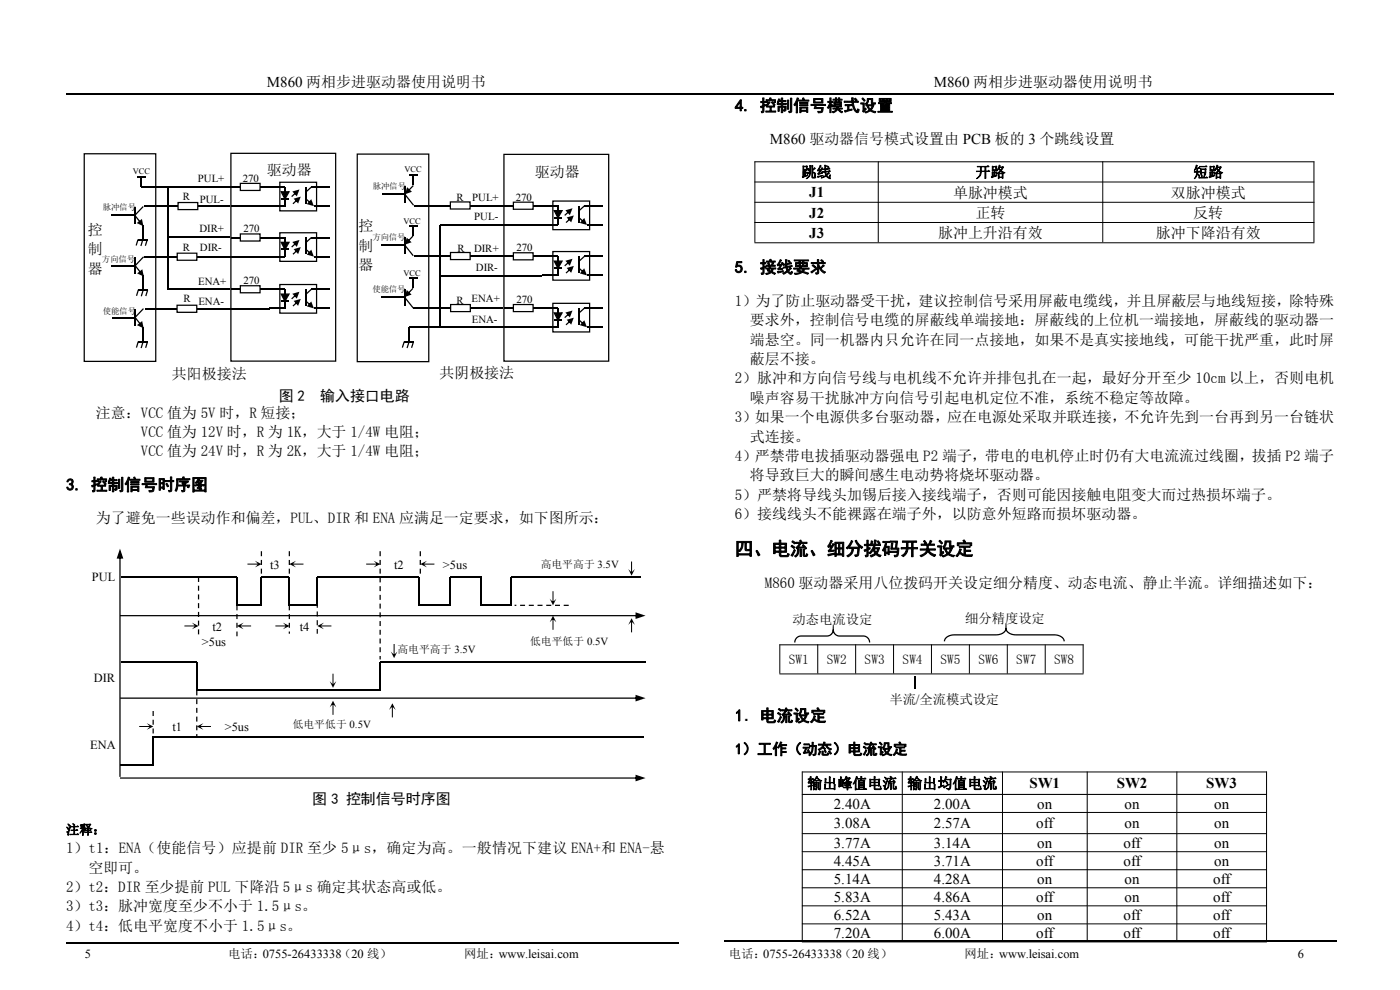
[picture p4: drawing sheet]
<svg xmlns="http://www.w3.org/2000/svg" width="297mm" height="210mm" viewBox="0 0 297 210" stroke-linecap="round" stroke-linejoin="round" font-family="sans-serif">
<path d="M14 19.9h269" fill="none" stroke="#000" stroke-width=".25"/>
<path d="M25.8 122.4h24.5v6h5.2v-6h5.9v6h5.9v-6h21.5v6h6.7v-6h6.6v6h6.3v-6h27.4M25.8 140.4h16v6.1h38.8v-6.1h56.3M136.6 156.3h-104.1v6h-7M194 143.4v2.8M14 200h130M153.7 199.7h130" fill="none" stroke="#000" stroke-width=".26"/>
<g fill="none" stroke="#000" stroke-width=".21">
<path d="M160.1 34.3h118.7M160.1 38.6h118.7M160.1 34.2v17.2M186.3 34.2v17.2M233.9 34.2v17.2M278.7 34.2v17.2M160.1 42.9h118.7M160.1 47.2h118.7M160.1 51.5h118.7M165.4 136.8h64.5M165.4 136.7v6.2M173.5 136.7v6.2"/>
<path d="M181.5 136.7v6.2M189.6 136.7v6.2M197.6 136.7v6.2M205.7 136.7v6.2M213.7 136.7v6.2M221.7 136.7v6.2M229.8 136.7v6.2M165.4 143h64.5M170.1 163.8h98.7M170.1 168.5h98.7M170.1 172.3h98.7M170.1 176.8h98.7"/>
<path d="M170.2 163.7v36M191.4 163.7v36M212.7 163.7v36M230.6 163.7v36M249.7 163.7v36M268.7 163.7v36M170.1 180.7h98.7M170.1 184.5h98.7M170.1 188.3h98.7M170.1 192.2h98.7M170.1 196h98.7M170.1 199.8h98.7"/>
</g>
<g fill="#000">
<path d="M168.9 135.2l1-.4 5.9-.1 .5-.3 .2-.4 .2-1.5h.1l.2 1.6 .7 .6 5.5 .1a1.48 1.48 0 0 1 1.4 1.5h-.2l-.3-.8-.7-.4h-5.3a1.48 1.48 0 0 1-1.5-1.5h.3a1.48 1.48 0 0 1-1.5 1.5h-5.7l-.7 .4-.3 .8h-.2l.1-.6zM200.6 135.2l.8-.5 .9-.2h9.6l.7-.3 .5-.4 .2-1.6h.2l.2 1.6 .5 .4 .7 .3h8.7a1.94 1.94 0 0 1 2.3 1.5l-.3 .1-.1-.5-.4-.4-1.1-.4h-8.5a1.94 1.94 0 0 1-2.2-1.5h.2a1.89 1.89 0 0 1-2.2 1.5h-9.2l-1 .4-.5 .4-.1 .5-.3-.1z"/>
<path d="M25.5 116.4l-.8 2.1h1.5zM25.3 117.4v47.4h.3v-47.4z"/>
<path d="M54.1 119l.7 .7-.7 .7 1.4-.7zM52.5 119.6v.2h2.3v-.2z"/>
<path d="M55.3 116.9v1.1h.3v-1.1zM55.3 118.8v1h.3v-1zM55.3 120.6v1.1h.3v-1.1z"/>
<path d="M61.3 116.9v1.1h.2v-1.1zM61.3 118.8v1h.2v-1zM61.3 120.6v1.1h.2v-1.1z"/>
<path d="M79.3 119l.7 .7-.7 .7 1.4-.7zM77.7 119.6v.2h2.3v-.2z"/>
<path d="M80.5 116.9v1.1h.3v-1.1zM80.5 118.8v1h.3v-1zM80.5 120.6v1.1h.3v-1.1zM80.5 122.5v1h.3v-1zM80.5 124.3v1.1h.3v-1.1zM80.5 126.2v1h.3v-1zM80.5 128v1.1h.3v-1.1zM80.5 129.9v1.1h.3v-1.1zM80.5 131.7v1.1h.3v-1.1zM80.5 133.6v1.1h.3v-1.1zM80.5 135.4v1.1h.3v-1.1zM80.5 137.3v1.1h.3v-1.1zM80.5 139.2v.7h.3v-.7z"/>
<path d="M89 116.9v1.1h.3v-1.1zM89 118.8v1h.3v-1zM89 120.6v1.1h.3v-1.1z"/>
<path d="M40.7 132.1l.7 .7-.7 .7 1.4-.7zM39.1 132.7v.2h2.3v-.2z"/>
<path d="M42 122.4h.3v1.1h-.3zM42 124.2h.3v1.1h-.3zM42 126.1h.3v1.1h-.3zM42 128h.3v1h-.3zM42 129.8h.3v1.1h-.3zM42 131.7h.3v1h-.3zM42 133.5h.3v1.1h-.3z"/>
<path d="M50.1 128.4v1.1h.3v-1.1zM50.1 130.3v1h.3v-1zM50.1 132.1v1.1h.3v-1.1zM50.1 134v1h.3v-1z"/>
<path d="M50.3 132.8l1.4 .7-.7-.7 .7-.7zM51 132.7v.2h2.3v-.2z"/>
<path d="M60 132.1l.7 .7-.7 .7 1.4-.7zM58.4 132.7v.2h2.3v-.2z"/>
<path d="M61.3 128.4v1.1h.2v-1.1zM61.3 130.3v1h.2v-1zM61.3 132.1v1.1h.2v-1.1zM61.3 134v.4h.2v-.4z"/>
<path d="M61.4 119.7l1.4 .7-.7-.7 .7-.7zM62.1 119.6v.2h2.3v-.2z"/>
<path d="M67.2 127.9v1h.2v-1zM67.2 129.7v1.1h.2v-1.1zM67.2 131.6v1h.2v-1zM67.2 133.4v1h.2v-1z"/>
<path d="M67.3 132.8l1.4 .7-.7-.7 .7-.7zM68 132.7v.2h2.3v-.2z"/>
<path d="M82.9 138.2l.7 1.4 .7-1.4-.7 .7zM83.5 136.6v2.3h.2v-2.3z"/>
<path d="M89.2 119.7l1.4 .7-.7-.7 .7-.7zM89.9 119.6v.2h2.3v-.2z"/>
<path d="M117.3 130.6l-.7 1.4 .7-.7 .7 .7zM117.2 131.3v2.3h.2v-2.3z"/>
<path d="M116.6 127l.7 1.4 .7-1.4-.7 .7zM117.2 125.4v2.3h.2v-2.3z"/>
<path d="M119.6 128.3v.2h1v-.2zM117.7 128.3v.2h1.1v-.2zM115.9 128.3v.2h1v-.2zM114 128.3v.2h1.1v-.2zM112.2 128.3v.2h1v-.2zM110.3 128.3v.2h1.1v-.2zM109.2 128.3v.2h.3v-.2z"/>
<path d="M134 131.1l-.7 1.5 .7-.7 .7 .7zM133.9 131.9v2.2h.2v-2.2z"/>
<path d="M133.3 120.7l.7 1.4 .7-1.4-.7 .7zM133.9 119.1v2.3h.2v-2.3z"/>
<path d="M134.8 129.9l2.1 .7-2.1 .7zM25.5 130.5h110.4v.2h-110.4z"/>
<path d="M31.1 153.4l.7 .7-.7 .7 1.4-.7zM29.5 154v.2h2.3v-.2z"/>
<path d="M32.4 150.8v1.1h.2v-1.1zM32.4 152.7v1h.2v-1zM32.4 154.5v1.1h.2v-1.1z"/>
<path d="M41.6 146.5v1h.3v-1zM41.6 148.3v1.1h.3v-1.1zM41.6 150.2v1h.3v-1zM41.6 152v1.1h.3v-1.1zM41.6 153.9v1h.3v-1zM41.6 155.7v.6h.3v-.6z"/>
<path d="M41.8 154.1l1.4 .7-.7-.7 .7-.7zM42.5 154v.2h2.2v-.2z"/>
<path d="M70.6 148.6l-.7 1.5 .7-.8 .7 .8zM70.5 149.3v2.3h.2v-2.3z"/>
<path d="M69.9 144.5l.7 1.4 .7-1.4-.7 .7zM70.5 142.9v2.3h.2v-2.3z"/>
<path d="M83.2 149.2l-.7 1.4 .7-.7 .7 .7zM83.1 149.9v2.3h.2v-2.3z"/>
<path d="M134.8 147.4l2.1 .7-2.1 .7zM25.5 148h110.4v.2h-110.4z"/>
<path d="M134.8 164.3l2.1 .7-2.1 .8zM25.5 164.9h110.4v.3h-110.4z"/>
</g>
<path d="M17.9 32.6h15.1v44.1h-15.1z" fill-rule="evenodd" fill="#fff"/>
<path d="M17.9 32.7l.1-.1v44.1l-.1-.2h15.1l-.1 .2v-44.1l.1 .1zM17.7 32.5h15.5v44.3h-15.5z" fill="#000"/>
<path d="M49 32.5h22.2v44.1h-22.2z" fill-rule="evenodd" fill="#fff"/>
<g fill="#000">
<path d="M59.6 42.1h1.7v.2h-1.7zM59.6 52.8h1.7v.3h-1.7zM64.8 40.6l1.2-1 .1 .2-1.1 1zM64.8 51.3l1.2-1 .1 .2-1.1 1zM59.6 63.8h1.7v.2h-1.7zM64.8 62.3l1.2-1 .1 .2-1.1 1z"/>
<path d="M59.4 38.8l.1-.1v6l-.1-.1h7.8l-.2 .1v-6l.2 .1zM59.2 38.5h8.1v6.4h-8.1z"/>
<path d="M59.4 49.5l.1-.1v6l-.1-.1h7.8l-.2 .1v-6l.2 .1zM59.2 49.2h8.1v6.4h-8.1z"/>
<path d="M59.8 40.6l.8 1.6-.3-.1 .9-1.5 .1 .2h-1.6zM59.4 40.6h2.1l-1.1 1.9z"/>
<path d="M59.8 51.3l.8 1.6h-.3l.9-1.6 .1 .2h-1.6zM59.4 51.3h2.1l-1.1 1.9z"/>
<path d="M62 40.6l1 1.1 .5-1.5zM61.8 41.6l.2 .2 1.1-1-.2-.2z"/>
<path d="M62 51.3l1 1.1 .5-1.5zM61.8 52.3l.2 .2 1.1-1-.2-.2z"/>
<path d="M62.3 42.1l.9 1.1 .6-1.5zM62.1 43.1l.1 .2 1.2-1-.2-.2z"/>
<path d="M62.3 52.9l.9 1 .6-1.5zM62.1 53.8l.1 .2 1.2-1-.2-.2z"/>
<path d="M66 42.3l.6 1.4-1.5-.4zM65 42.1l1.2 1.1-.2 .2-1.2-1.1z"/>
<path d="M66 53l.6 1.4-1.5-.4zM65 52.8l1.2 1.1-.2 .2-1.2-1.1z"/>
<path d="M49 32.7l.1-.2v44.1l-.1-.1h22.2l-.1 .1v-44.1l.1 .2zM48.9 32.4h22.4v44.3h-22.4z"/>
<path d="M59.4 60.5l.1-.1v6l-.1-.1h7.8l-.2 .1v-6l.2 .1zM59.2 60.2h8.1v6.4h-8.1z"/>
<path d="M59.8 62.3l.8 1.5h-.3l.9-1.5 .1 .2h-1.6zM59.4 62.3h2.1l-1.1 1.9z"/>
<path d="M62 62.3l1 1.1 .5-1.5zM61.8 63.3l.2 .2 1.1-1-.2-.2z"/>
<path d="M62.3 63.8l.9 1.1 .6-1.5zM62.1 64.8l.1 .2 1.2-1-.2-.2z"/>
<path d="M66 64l.6 1.4-1.5-.4zM65 63.8l1.2 1-.2 .2-1.2-1z"/>
</g>
<g fill="none" stroke="#000" stroke-width=".26">
<path d="M35.1 39.6h13.8M57.1 39.7h3.4v4M66.1 39.7h3.9M57.1 50.4h3.4v4M57.1 43.7h3.4M57.1 54.4h3.4M66.1 50.4h3.9M66.6 43.7h3.3M66.6 54.4h3.3M57.1 61.4h3.4v4M57.1 65.4h3.4M66.1 61.4h3.9"/>
<path d="M66.6 65.4h3.3"/>
</g>
<path d="M59.6 40.7h1.7l-.8 1.5zM59.6 51.4h1.7l-.8 1.5zM59.6 62.4h1.7l-.8 1.5z" fill="#000"/>
<path d="M64.9 39.7v3.5M64.9 50.4v3.5M64.9 61.4v3.5" fill="none" stroke="#000" stroke-width=".35"/>
<path d="M51 38.9h4.2v1.5h-4.2z" fill-rule="evenodd" fill="#fff"/>
<g fill="#000">
<path d="M49 39.5h1.9v.3h-1.9zM55.2 39.5h1.9v.3h-1.9z"/>
<path d="M51 39l.1-.1v1.5l-.1-.1h4.2l-.2 .1v-1.5l.2 .1zM50.9 38.8h4.4v1.7h-4.4z"/>
</g>
<path d="M51 49.6h4.2v1.5h-4.2z" fill-rule="evenodd" fill="#fff"/>
<g fill="#000">
<path d="M49 50.3h1.9v.2h-1.9zM55.2 50.3h1.9v.2h-1.9z"/>
<path d="M51 49.8l.1-.2v1.5l-.1-.1h4.2l-.2 .1v-1.5l.2 .2zM50.9 49.5h4.4v1.8h-4.4z"/>
</g>
<path d="M51 60.6h4.2v1.5h-4.2z" fill-rule="evenodd" fill="#fff"/>
<g fill="#000">
<path d="M29.1 37.5h1.7v.3h-1.7zM29.8 37.7h.3v1.9h-.3zM30.3 43.7l.2 .2-1.8 1.9-.2-.2zM30.4 54.4l.1 .2-1.7 1.8-.2-.2zM29.2 50.8h.2l-.4 1.3-.2-.1zM30.2 50.9h.2l-.4 1.3-.2-.1zM31.1 50.8l.3 .1-.4 1.3-.3-.1zM30.3 65.4l.2 .2-1.7 1.8-.2-.2zM29.2 72.4l.3 .1-.4 1.3-.3-.1zM29.2 61.4l.3 .1-.4 1.3-.3-.1zM30.2 72.5l.3 .1-.4 1.3-.3-.1zM30.2 61.5l.3 .1-.4 1.3-.3-.1z"/>
<path d="M31.2 72.5l.2 .1-.4 1.2-.2-.1zM31.2 61.5l.2 .1-.3 1.2h-.3zM49 61.2h1.9v.3h-1.9zM55.2 61.2h1.9v.3h-1.9z"/>
<path d="M29 47.3l1.1-.9 .3 1.6zM28.5 45.7l.2-.1 1.4 1.8-.2 .1z"/>
<path d="M29.1 58l1.1-.9 .3 1.6zM28.6 56.4l.2-.1 1.4 1.7-.2 .2z"/>
<path d="M29.1 69l1.1-.9 .3 1.5zM28.5 67.4l.2-.2 1.4 1.8-.2 .2z"/>
<path d="M51 60.7l.1-.1v1.5l-.1-.1h4.2l-.2 .1v-1.5l.2 .1zM50.9 60.5h4.4v1.7h-4.4z"/>
</g>
<g fill="none" stroke="#000" stroke-width=".26">
<path d="M29.9 39.6h5.7M35.6 39.8v21.6M23.7 45.6h4.8M23.7 56.5h4.9M29.3 50.8h2M30.3 47.8v2.9M30.4 58.5v2.8M35.5 50.4h13.4M48.9 54.5h8.2M49 43.7h8.1M23.8 67.5h4.9M29.3 72.5h2.1"/>
<path d="M29.4 61.5h2M30.4 69.5v2.8M35.7 61.3h13.1M49 65.5h8.1"/>
</g>
<path d="M28.6 43.9v3.6M28.7 54.6v3.5M28.7 65.6v3.5" fill="none" stroke="#000" stroke-width=".35"/>
<path d="M75.8 32.7h15.2v44h-15.2z" fill-rule="evenodd" fill="#fff"/>
<path d="M75.9 32.7v44l-.1-.1h15.2l-.2 .1v-44l.2 .1h-15.2zM75.7 32.6h15.4v44.2h-15.4z" fill="#000"/>
<path d="M106.9 32.7h22.2v43.9h-22.2z" fill-rule="evenodd" fill="#fff"/>
<g fill="#000">
<path d="M117.6 46.1h1.6v.2h-1.6zM117.6 56.8h1.6v.2h-1.6zM122.8 44.6l1.1-1 .2 .2-1.1 1zM122.8 55.3l1.1-1 .2 .2-1.1 1zM117.6 67.8h1.6v.2h-1.6zM122.8 66.3l1.1-1 .2 .2-1.1 1z"/>
<path d="M117.3 42.8l.1-.1v6l-.1-.1h7.8l-.1 .1v-6l.1 .1zM117.2 42.5h8v6.4h-8z"/>
<path d="M117.3 53.5l.1-.1v6l-.1-.1h7.8l-.1 .1v-6l.1 .1zM117.2 53.2h8v6.4h-8z"/>
<path d="M117.7 44.6l.8 1.5h-.2l.8-1.5 .1 .2h-1.6zM117.4 44.6h2.1l-1.1 1.9z"/>
<path d="M117.7 55.3l.8 1.6-.2-.1 .8-1.5 .1 .2h-1.6zM117.4 55.3h2.1l-1.1 1.9z"/>
<path d="M119.9 44.6l1 1.1 .6-1.5zM119.7 45.6l.2 .2 1.1-1-.2-.2z"/>
<path d="M119.9 55.3l1 1.1 .6-1.5zM119.7 56.3l.2 .2 1.1-1-.2-.2z"/>
<path d="M120.2 46.1l1 1.1 .5-1.5zM120 47.1l.2 .2 1.1-1-.2-.2z"/>
<path d="M120.2 56.8l1 1.1 .5-1.5zM120 57.8l.2 .2 1.1-1-.2-.2z"/>
<path d="M124 46.2l.5 1.5-1.5-.4zM123 46.1l1.1 1-.2 .2-1.1-1z"/>
<path d="M124 57l.5 1.4-1.5-.4zM123 56.8l1.1 1.1-.2 .2-1.1-1.1z"/>
<path d="M106.9 32.9l.1-.2v43.9l-.1-.1h22.2l-.1 .1v-43.9l.1 .2zM106.8 32.6h22.5v44.1h-22.5z"/>
<path d="M117.3 64.5l.1-.2v6.1l-.1-.1h7.8l-.1 .1v-6.1l.1 .2zM117.2 64.2h8v6.3h-8z"/>
<path d="M117.7 66.3l.8 1.5h-.2l.8-1.5 .1 .2h-1.6zM117.4 66.2h2.1l-1.1 2z"/>
<path d="M119.9 66.3l1 1 .6-1.4zM119.7 67.3l.2 .2 1.1-1.1-.2-.1z"/>
<path d="M120.2 67.8l1 1.1 .5-1.5zM120 68.8l.2 .2 1.1-1-.2-.2z"/>
<path d="M124 67.9l.5 1.5-1.5-.4zM123 67.8l1.1 1-.2 .2-1.1-1z"/>
</g>
<g fill="none" stroke="#000" stroke-width=".26">
<path d="M101.8 43.6h5.1M115.1 43.7h3.3M115.1 47.7h3.3M115.1 54.4h3.3M115.1 58.4h3.3M118.4 43.7v4M118.4 54.4v4M124 43.7h3.9M124 54.4h3.9M124.5 47.7h3.4M124.5 58.4h3.4M115.1 65.4h3.3"/>
<path d="M115.1 69.4h3.3M118.4 65.4v4M124 65.4h3.9M124.5 69.4h3.4"/>
</g>
<path d="M117.6 44.7h1.7l-.9 1.5zM117.6 55.4h1.7l-.9 1.5zM117.6 66.4h1.7l-.9 1.5z" fill="#000"/>
<path d="M122.9 43.7v3.5M122.9 54.4v3.5M122.9 65.4v3.5" fill="none" stroke="#000" stroke-width=".35"/>
<path d="M108.9 42.9h4.2v1.5h-4.2z" fill-rule="evenodd" fill="#fff"/>
<g fill="#000">
<path d="M107 43.5h1.9v.3h-1.9zM113.1 43.5h1.9v.3h-1.9z"/>
<path d="M108.9 43l.1-.1v1.5l-.1-.1h4.2l-.1 .1v-1.5l.1 .1zM108.8 42.8h4.4v1.7h-4.4z"/>
</g>
<path d="M108.9 53.6h4.2v1.5h-4.2z" fill-rule="evenodd" fill="#fff"/>
<g fill="#000">
<path d="M107 54.3h1.9v.2h-1.9zM113.1 54.3h1.9v.2h-1.9z"/>
<path d="M108.9 53.8l.1-.2v1.5l-.1-.1h4.2l-.1 .1v-1.5l.1 .2zM108.8 53.5h4.4v1.7h-4.4z"/>
</g>
<path d="M108.9 64.6h4.2v1.5h-4.2z" fill-rule="evenodd" fill="#fff"/>
<g fill="#000">
<path d="M107 65.2h1.9v.3h-1.9zM113.1 65.2h1.9v.3h-1.9z"/>
<path d="M108.9 64.7l.1-.1v1.5l-.1-.1h4.2l-.1 .1v-1.5l.1 .1zM108.8 64.5h4.4v1.7h-4.4z"/>
</g>
<path d="M93.4 58.5h21.6M93.4 47.8h13.5M106.9 47.7h8.2M86.7 69.4h28.4" fill="none" stroke="#000" stroke-width=".26"/>
<path d="M95.5 42.8h4.2v1.5h-4.2z" fill-rule="evenodd" fill="#fff"/>
<g fill="#000">
<path d="M93.6 43.5h1.9v.2h-1.9zM99.7 43.5h1.9v.2h-1.9z"/>
<path d="M95.5 43l.2-.2v1.5l-.2-.1h4.2l-.1 .1v-1.5l.1 .2zM95.4 42.7h4.5v1.8h-4.5z"/>
</g>
<path d="M101.7 54.3h5.1M101.7 65.3h5.1" fill="none" stroke="#000" stroke-width=".26"/>
<path d="M95.6 53.6h4.1v1.5h-4.1z" fill-rule="evenodd" fill="#fff"/>
<g fill="#000">
<path d="M93.6 54.2h1.9v.3h-1.9zM99.7 54.2h2v.3h-2z"/>
<path d="M95.6 53.7l.1-.1v1.5l-.1-.2h4.1l-.1 .2v-1.5l.1 .1zM95.4 53.4h4.5v1.8h-4.5z"/>
</g>
<path d="M95.6 64.6h4.2v1.5h-4.2z" fill-rule="evenodd" fill="#fff"/>
<g fill="#000">
<path d="M86.8 37.1h1.8v.3h-1.8zM87.6 37.3h.3v1.9h-.3zM85.7 52l.2-.2 1.9 2.4-.2 .1zM85.8 41.3l.2-.2 1.8 2.4-.2 .1zM86.8 47.8h1.7v.3h-1.7zM86.8 58.9h1.7v.3h-1.7zM87.5 48h.3v2h-.3zM87.5 59.1h.3v1.9h-.3zM85.6 72.4l.3 .1-.4 1.3-.3-.1zM85.7 63.1l.2-.2 1.9 2.4-.2 .1zM86.6 72.5l.3 .1-.4 1.3-.3-.1zM87.6 72.5h.2l-.4 1.3-.2-.1z"/>
<path d="M93.6 65.2h1.9v.3h-1.9zM99.8 65.2h1.9v.3h-1.9z"/>
<path d="M86.3 50.4l-.5 1.5 1.5-.5zM87.5 50l-1.3 1.3 .2 .2 1.3-1.3z"/>
<path d="M86.4 39.7l-.5 1.5 1.5-.5zM87.6 39.3l-1.3 1.3 .2 .2 1.3-1.3z"/>
<path d="M86.3 61.5l-.5 1.5 1.5-.5zM87.5 61.1l-1.3 1.3 .2 .2 1.3-1.3z"/>
<path d="M95.6 64.7l.1-.1v1.5l-.1-.1h4.2l-.2 .1v-1.5l.2 .1zM95.5 64.5h4.4v1.7h-4.4z"/>
</g>
<path d="M30.6 43.7h18M30.7 54.5h18M80.9 51.9h4.8M80.9 41.2h4.9M87.8 54.3h5.7M87.8 43.6h5.7M93.4 47.8v21.5M80.9 63h4.8M85.8 72.5h2M86.8 69.4v2.9M87.7 65.4h5.7" fill="none" stroke="#000" stroke-width=".26"/>
<path d="M85.9 39.5v3.5M85.8 50.2v3.6M85.8 61.3v3.6" fill="none" stroke="#000" stroke-width=".35"/>
<path d="M37.8 43h4.2v1.4h-4.2z" fill-rule="evenodd" fill="#fff"/>
<g fill="#000">
<path d="M35.8 43.6h1.9v.3h-1.9zM42 43.6h1.9v.3h-1.9z"/>
<path d="M37.8 43.1l.1-.1v1.5l-.1-.2h4.2l-.2 .2v-1.5l.2 .1zM37.6 42.8h4.5v1.8h-4.5z"/>
</g>
<path d="M37.6 53.7h4.1v1.5h-4.1z" fill-rule="evenodd" fill="#fff"/>
<g fill="#000">
<path d="M35.6 54.3h2v.3h-2zM41.8 54.3h1.9v.3h-1.9z"/>
<path d="M37.6 53.8l.1-.1v1.5l-.1-.1h4.2l-.2 .1v-1.5l.2 .1zM37.5 53.6h4.4v1.7h-4.4z"/>
</g>
<path d="M30.8 65.5h18.1" fill="none" stroke="#000" stroke-width=".26"/>
<path d="M37.5 64.7h4.2v1.6h-4.2z" fill-rule="evenodd" fill="#fff"/>
<g fill="#000">
<path d="M35.6 65.4h1.9v.2h-1.9zM41.7 65.4h1.9v.2h-1.9z"/>
<path d="M37.6 64.9l.1-.2v1.5l-.1-.1h4.1l-.1 .1v-1.5l.1 .2zM37.4 64.6h4.5v1.8h-4.5z"/>
</g>
<text font-size="3.9" x="155.9" y="117.7">四、电流、细分拨码开关设定</text>
<g font-size="3.5">
<text x="155.9" y="23.6">4. 控制信号模式设置</text>
<text x="155.9" y="57.9">5. 接线要求</text>
<text x="14" y="104">3. 控制信号时序图</text>
<text x="155.9" y="153">1．电流设定</text>
</g>
<g font-size="3.2">
<text x="56.6" y="18.5">M860 两相步进驱动器使用说明书</text>
<text x="198.1" y="18.5">M860 两相步进驱动器使用说明书</text>
<text x="163.3" y="30.5">M860 驱动器信号模式设置由 PCB 板的 3 个跳线设置</text>
<text x="56.6" y="37.1">驱动器</text>
<text x="113.5" y="37.7">驱动器</text>
<text x="170.1" y="37.6">跳线</text>
<text x="171.7" y="41.9">J1</text>
<text x="202.2" y="41.9">单脉冲模式</text>
<text x="207" y="37.6">开路</text>
<text x="248.4" y="41.9">双脉冲模式</text>
<text x="253.2" y="37.6">短路</text>
<text x="171.7" y="46.2">J2</text>
<text x="207" y="46.2">正转</text>
<text x="253.2" y="46.2">反转</text>
<text x="18.6" y="49.8">控</text>
<text x="18.6" y="54">制</text>
<text x="76" y="49">控</text>
<text x="76" y="53.1">制</text>
<text x="171.7" y="50.5">J3</text>
<text x="199" y="50.5">脉冲上升沿有效</text>
<text x="245.2" y="50.5">脉冲下降沿有效</text>
<text x="18.6" y="58.1">器</text>
<text x="76" y="57.3">器</text>
<text x="155.9" y="64.9">1）为了防止驱动器受干扰，建议控制信号采用屏蔽电缆线，并且屏蔽层与地线短接，除特殊</text>
<text x="159.1" y="69">要求外，控制信号电缆的屏蔽线单端接地：屏蔽线的上位机一端接地，屏蔽线的驱动器一</text>
<text x="159.1" y="73.1">端悬空。同一机器内只允许在同一点接地，如果不是真实接地线，可能干扰严重，此时屏</text>
<text x="159.1" y="77.2">蔽层不接。</text>
<text x="36.4" y="80.5">共阳极接法</text>
<text x="93.2" y="80.2">共阴极接法</text>
<text x="155.9" y="81.3">2）脉冲和方向信号线与电机线不允许并排包扎在一起，最好分开至少 10cm 以上，否则电机</text>
<text x="20.4" y="88.6">注意：VCC 值为 5V 时，R 短接；</text>
<text x="59.1" y="85.1">图 2</text>
<text x="67.9" y="85.1">输入接口电路</text>
<text x="155.9" y="89.6">3）如果一个电源供多台驱动器，应在电源处采取并联连接，不允许先到一台再到另一台链状</text>
<text x="159.1" y="85.4">噪声容易干扰脉冲方向信号引起电机定位不准，系统不稳定等故障。</text>
<text x="29.9" y="92.7">VCC 值为 12V 时，R 为 1K，大于 1/4W 电阻；</text>
<text x="159.1" y="93.7">式连接。</text>
<text x="29.9" y="96.8">VCC 值为 24V 时，R 为 2K，大于 1/4W 电阻；</text>
<text x="155.9" y="97.8">4）严禁带电拔插驱动器强电 P2 端子，带电的电机停止时仍有大电流流过线圈，拔插 P2 端子</text>
<text x="159.1" y="101.9">将导致巨大的瞬间感生电动势将烧坏驱动器。</text>
<text x="155.9" y="106.1">5）严禁将导线头加锡后接入接线端子，否则可能因接触电阻变大而过热损坏端子。</text>
<text x="20.4" y="111">为了避免一些误动作和偏差，PUL、DIR 和 ENA 应满足一定要求，如下图所示：</text>
<text x="155.9" y="110.2">6）接线线头不能裸露在端子外，以防意外短路而损坏驱动器。</text>
<text x="162.3" y="124.8">M860 驱动器采用八位拨码开关设定细分精度、动态电流、静止半流。详细描述如下：</text>
<text x="155.9" y="160">1）工作（动态）电流设定</text>
<text x="171.3" y="167.3">输出峰值电流</text>
<text x="192.5" y="167.3">输出均值电流</text>
<text x="218.4" y="167.2">SW1</text>
<text x="236.9" y="167.2">SW2</text>
<text x="255.9" y="167.2">SW3</text>
<text x="66.3" y="170.6">图 3 控制信号时序图</text>
<text x="176.9" y="171.6">2.40A</text>
<text x="198.1" y="171.6">2.00A</text>
<text x="220" y="171.6">on</text>
<text x="238.5" y="171.6">on</text>
<text x="257.6" y="171.6">on</text>
<text x="176.9" y="175.7">3.08A</text>
<text x="176.9" y="179.9">3.77A</text>
<text x="198.1" y="175.7">2.57A</text>
<text x="198.1" y="179.9">3.14A</text>
<text x="219.8" y="175.7">off</text>
<text x="220" y="179.9">on</text>
<text x="238.3" y="179.9">off</text>
<text x="238.5" y="175.7">on</text>
<text x="257.6" y="175.7">on</text>
<text x="257.6" y="179.9">on</text>
<text x="14" y="181">1）t1：ENA（使能信号）应提前 DIR 至少 5μs，确定为高。一般情况下建议 ENA+和 ENA-悬</text>
<text x="18.8" y="185.1">空即可。</text>
<text x="176.9" y="183.7">4.45A</text>
<text x="198.1" y="183.7">3.71A</text>
<text x="219.8" y="183.7">off</text>
<text x="238.3" y="183.7">off</text>
<text x="257.6" y="183.7">on</text>
<text x="14" y="189.2">2）t2：DIR 至少提前 PUL 下降沿 5μs 确定其状态高或低。</text>
<text x="176.9" y="187.6">5.14A</text>
<text x="176.9" y="191.4">5.83A</text>
<text x="198.1" y="187.6">4.28A</text>
<text x="198.1" y="191.4">4.86A</text>
<text x="219.8" y="191.4">off</text>
<text x="220" y="187.6">on</text>
<text x="238.5" y="187.6">on</text>
<text x="238.5" y="191.4">on</text>
<text x="257.4" y="187.6">off</text>
<text x="257.4" y="191.4">off</text>
<text x="14" y="193.4">3）t3：脉冲宽度至少不小于 1.5μs。</text>
<text x="14" y="197.5">4）t4：低电平宽度不小于 1.5μs。</text>
<text x="176.9" y="195.2">6.52A</text>
<text x="198.1" y="195.2">5.43A</text>
<text x="220" y="195.2">on</text>
<text x="238.3" y="195.2">off</text>
<text x="257.4" y="195.2">off</text>
<text x="176.9" y="199">7.20A</text>
<text x="198.1" y="199">6.00A</text>
<text x="219.8" y="199">off</text>
<text x="238.3" y="199">off</text>
<text x="257.4" y="199">off</text>
</g>
<g font-size="2.8">
<text x="168.1" y="132.3">动态电流设定</text>
<text x="204.8" y="132.1">细分精度设定</text>
<text x="167.3" y="140.9">SW1</text>
<text x="175.4" y="140.9">SW2</text>
<text x="183.4" y="140.9">SW3</text>
<text x="191.5" y="140.9">SW4</text>
<text x="199.5" y="140.9">SW5</text>
<text x="207.6" y="140.9">SW6</text>
<text x="215.6" y="140.9">SW7</text>
<text x="223.6" y="140.9">SW8</text>
<text x="188.7" y="149.4">半流/全流模式设定</text>
<text x="14" y="177">注释：</text>
</g>
<g font-size="2.6">
<text x="19.5" y="123.3">PUL</text>
<text x="57.3" y="120.6">t3</text>
<text x="83.6" y="120.6">t2</text>
<text x="94" y="120.6">&gt;5us</text>
<text x="42.8" y="137">&gt;5us</text>
<text x="45.1" y="133.7">t2</text>
<text x="63.6" y="133.7">t4</text>
<text x="19.9" y="144.7">DIR</text>
<text x="36.6" y="155">t1</text>
<text x="47.7" y="155">&gt;5us</text>
<text x="19.1" y="158.9">ENA</text>
<text x="18" y="203.1">5</text>
<text x="48.4" y="203.1">电话：0755-26433338（20 线）</text>
<text x="98.5" y="203.1">网址：www.leisai.com</text>
<text x="154.6" y="203.1">电话：0755-26433338（20 线）</text>
<text x="204.6" y="203.1">网址：www.leisai.com</text>
<text x="275.3" y="203.1">6</text>
</g>
<g font-size="2.3">
<text x="42" y="38.7">PUL+</text>
<text x="51.5" y="38.7">270</text>
<text x="38.8" y="42.4">R</text>
<text x="42.4" y="43.1">PUL-</text>
<text x="96.8" y="42.6">R</text>
<text x="100.2" y="42.6">PUL+</text>
<text x="100.6" y="46.8">PUL-</text>
<text x="109.4" y="42.7">270</text>
<text x="38.8" y="53.3">R</text>
<text x="42.3" y="49.3">DIR+</text>
<text x="42.4" y="53.2">DIR-</text>
<text x="51.6" y="49.3">270</text>
<text x="97" y="53.4">R</text>
<text x="100.6" y="53.5">DIR+</text>
<text x="109.6" y="53.3">270</text>
<text x="101" y="57.5">DIR-</text>
<text x="38.9" y="64">R</text>
<text x="42" y="60.4">ENA+</text>
<text x="42.1" y="64.6">ENA-</text>
<text x="51.6" y="60.2">270</text>
<text x="96.8" y="64.5">R</text>
<text x="100" y="64.1">ENA+</text>
<text x="109.6" y="64.2">270</text>
<text x="100.1" y="68.4">ENA-</text>
<text x="114.7" y="120.5">高电平高于 3.5V</text>
<text x="112.5" y="136.9">低电平低于 0.5V</text>
<text x="84.3" y="138.5">高电平高于 3.5V</text>
<text x="62.1" y="154.4">低电平低于 0.5V</text>
</g>
<g font-size="1.8">
<text x="28.2" y="36.8">VCC</text>
<text x="79.1" y="40.1">脉冲信号</text>
<text x="85.8" y="36.4">VCC</text>
<text x="21.8" y="44.6">脉冲信号</text>
<text x="85.6" y="47.4">VCC</text>
<text x="79" y="50.8">方向信号</text>
<text x="21.6" y="55.6">方向信号</text>
<text x="85.6" y="58.5">VCC</text>
<text x="79" y="61.9">使能信号</text>
<text x="21.8" y="66.6">使能信号</text>
</g>
</svg>
